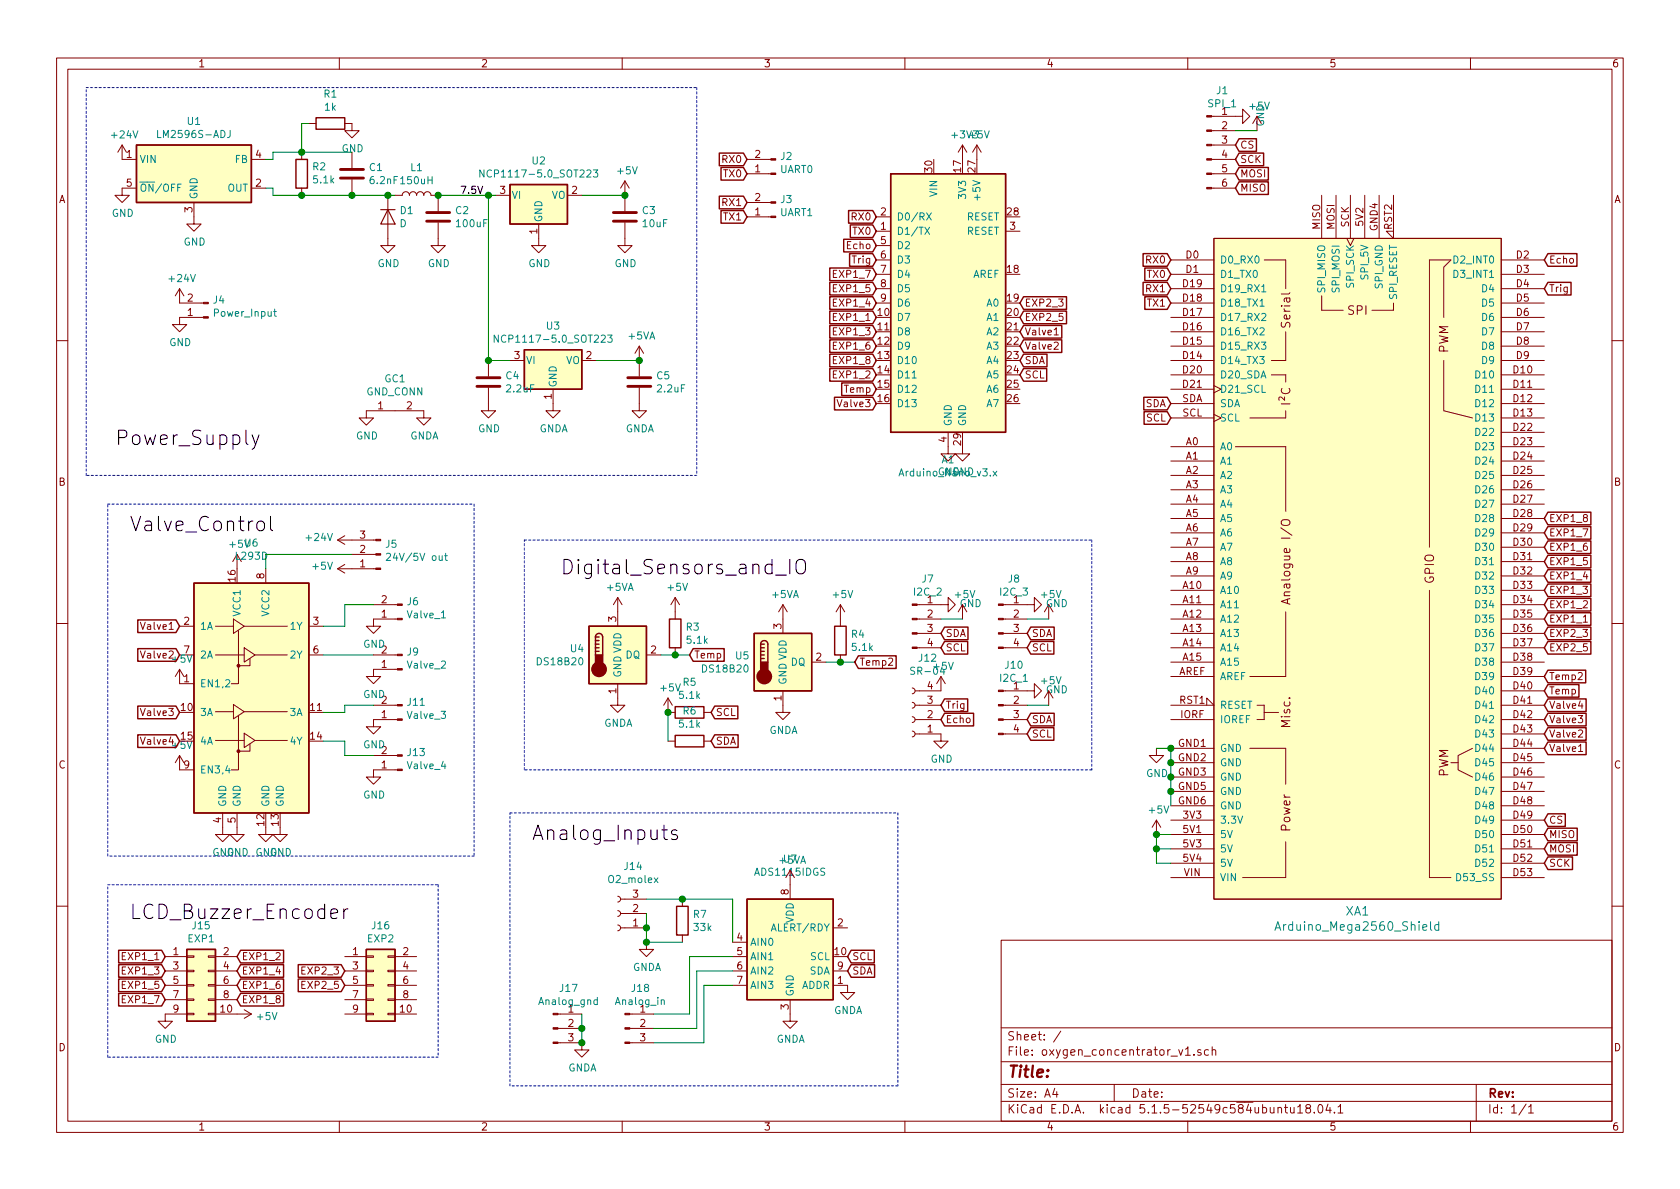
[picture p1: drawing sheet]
<svg xmlns="http://www.w3.org/2000/svg" width="297mm" height="210mm" viewBox="0 0 297 210" stroke-linecap="round" stroke-linejoin="round" font-family="sans-serif">
<g fill="none" stroke="#840000" stroke-width=".18">
<path d="M10 10.3h277v189.9h-277zM12 12.2h273v186.1h-273zM60 10.3v1.9M110 10.3v1.9M160 10.3v1.9M210 10.3v1.9M260 10.3v1.9M21.6 25.6v2.6h2.5M21.6 25.6l-.8 1.3M21.6 25.6l.8 1.3M24.1 33.3h-2.5v1.2h1.3l-1.3 1.3-1.3-1.3h1.3M34.3 35.8v3.8h1.3l-1.3 1.3-1.3-1.3h1.3"/>
<path d="M44.4 33.3h2.6M44.4 28.2h2.6M53.3 26.9v1.3M53.3 33.3v1.2M54.6 21.8h1.3M61 21.8h1.2v1.3h1.3l-1.3 1.3-1.2-1.3h1.2M62.2 26.9v2.8M62.2 31.7v2.8M68.6 34.5v8.9h1.2l-1.2 1.3-1.3-1.3h1.3M69.8 34.5h1.3a.63 .63 0 0 1 .7-.6 .63 .63 0 0 1 .6 .6 .63 .63 0 0 1 .6-.6 .63 .63 0 0 1 .7 .6 .63 .63 0 0 1 .6-.6 .63 .63 0 0 1 .6 .6 .63 .63 0 0 1 .7-.6 .63 .63 0 0 1 .6 .6h1.3v2.8M77.5 39.4v4h1.2l-1.2 1.3-1.3-1.3h1.3M87.6 34.5h2.6"/>
<path d="M95.2 39.6v3.8h1.3l-1.3 1.3-1.2-1.3h1.2M100.3 34.5h2.6M110.5 39.4v4h1.3l-1.3 1.3-1.3-1.3h1.3M110.5 32l-.8 1.3M110.5 32v5.3M110.5 32l.8 1.3M132.1 30.7h4.2M132.1 28.2h4.2M132.1 38.3h4.2M132.1 35.8h4.2M154.9 38.3h2.6M170.2 25.6v2.6"/>
<path d="M170.2 25.6l-.8 1.3M170.2 25.6l.7 1.3M172.7 25.6l-.7 1.3M172.7 25.6v2.6M172.7 25.6l.8 1.3M214.2 20.6h5.5v-1.3l1.3 1.3-1.3 1.2v-1.2M214.2 33.3h4.2M214.2 30.7h4.2M214.2 28.2h4.2M214.2 25.6h4.2M214.2 23.1h4.2M221.5 21.8l.7-1.2v2.5"/>
<path d="M233.7 34.5v7.7M236.2 34.5v7.7M238.8 34.5v7.7M241.3 34.5v7.7M243.8 34.5v7.7M246.4 34.5v7.7l-1.3-1.3h1.3M31.7 51v2.6h4.3M31.7 51l-.7 1.3M31.7 51l.8 1.3M36 56.1h-4.3v1.3h1.3l-1.3 1.3-1.2-1.3h1.2M154.9 53.6h2.6M154.9 46h2.6"/>
<path d="M154.9 48.5h2.6M154.9 51h2.6M154.9 40.9h2.6M154.9 43.4h2.6M177.8 40.9h2.5M186.4 59.2h.7M207 53.6h7.6M207 56.1h7.6M207 46h7.6M207 48.5h7.6M207 51h7.6M207 58.7h7.6"/>
<path d="M214.6 42.2h50.8v116.8h-50.8zM223.5 46h3.8zM227.3 58.7v5zM227.3 46v5zM233.7 52.3v2.6zM233.7 54.9h3.8zM238.1 42.2l.7 1.2 .6-1.2M242.6 54.9h3.8zM246.4 53.6v1.3zM252.7 46v50.8zM252.7 46h3.8l-1.2 1.2v8.9M265.4 53.6h7.6"/>
<path d="M265.4 56.1h7.6M265.4 46h7.6M265.4 48.5h7.6M265.4 51h7.6M265.4 58.7h7.6M10 60.2h2M64.8 73.9h-1.3l1.3 1.3 1.2-1.3h-1.2v-1.3h10.1v1.3h1.3l-1.3 1.3-1.2-1.3h1.2M86.4 68.6v4h1.2l-1.2 1.3-1.3-1.3h1.3M86.4 63.7v2.8M90.2 63.7h2.5M97.8 68.8v3.8h1.3l-1.3 1.3-1.3-1.3h1.3M102.9 63.7h2.5"/>
<path d="M113 68.6v4h1.3l-1.3 1.3-1.2-1.3h1.2M113 61.2v5.3M113 61.2l-.7 1.3M113 61.2l.8 1.3M167.6 76.4v3.9h1.3l-1.3 1.2-1.2-1.2h1.2M170.2 79v1.3h1.2l-1.2 1.2-1.3-1.2h1.3M186.4 60.6l.5-.1 .2 .4-.8 .9h.8M207 63.7h7.6M207 79h7.6M207 61.2h7.6M207 66.3h7.6M207 68.8h7.6"/>
<path d="M207 71.4h7.6M207 73.9h7.6M214.6 68.2l1.3 .6-1.3 .7M214.6 73.3l1.3 .6-1.3 .6M218.4 79h8.9v11.4M221 73.9h6.3zM224.8 66.3h2.5zM224.8 63.7h2.5zM227.3 72.6v1.3zM227.3 66.3v1.3zM255.3 63.7v8.9l5 1.3M265.4 63.7h7.6"/>
<path d="M265.4 79h7.6M265.4 61.2h7.6M265.4 66.3h7.6M265.4 68.8h7.6M265.4 71.4h7.6M265.4 76.4h7.6M265.4 73.9h7.6M285 60.2h2M41.1 99.3l.8-1.3v2.6M59.7 95.5h6.7M59.7 95.5l1.3 .8M61 99.8l-1.3 .8"/>
<path d="M61 94.7l-1.3 .8M62.2 98h4.2M207 81.5h7.6M207 84.1h7.6M207 86.6h7.6M207 89.1h7.6M207 91.7h7.6M207 94.2h7.6M207 96.8h7.6M207 99.3h7.6M226.7 92a1.04 1.04 0 0 1 1.4 .2l-.1 .5a.99 .99 0 0 1-1.5-.1v-.4zM265.4 81.5h7.6"/>
<path d="M265.4 84.1h7.6M265.4 86.6h7.6M265.4 89.1h7.6M265.4 91.7h7.6M265.4 94.2h7.6M265.4 96.8h7.6M265.4 99.3h7.6M10 110.3h2M31.7 118.4v2.5h2.6M31.7 110.7h2.6M31.7 118.4l-.7 1.2M31.7 118.4l.8 1.2"/>
<path d="M38.1 115.8h5.1M38.1 110.7h3.2M41.3 109.5l1.9 1.2-1.9 1.3zM42.2 111.5v9.4h-1.3M43.2 114.5l1.9 1.3-1.9 1.3zM43.2 110.7h7.6M44.2 116.5v1.2h-2M45.1 115.8h5.7M47 100.6v2.5M54.6 115.8h2.5M54.6 110.7h2.5M59.7 100.6h6.7"/>
<path d="M59.7 100.6l1.3 .7M66 106.9h4.3M66 115.8h4.3M70.3 118.4h-4.3v1.2h1.3l-1.3 1.3-1.2-1.3h1.2M70.3 109.5h-4.3v1.2h1.3l-1.3 1.3-1.2-1.3h1.2M109.2 105.7l-.7 1.2M109.2 105.7v5M109.2 105.7l.8 1.2M114.3 115.8h2.5M119.4 105.7l-.8 1.2M119.4 105.7v3.8M119.4 114.5v1.3"/>
<path d="M119.4 105.7l.7 1.2M138.4 106.9l-.7 1.3M138.4 106.9v5.1M138.4 106.9l.8 1.3M143.5 117.1h2.5M148.6 106.9l-.8 1.3M148.6 106.9v3.8M148.6 115.8v1.3M148.6 106.9l.8 1.3M162.2 106.9h5.4v-1.2l1.3 1.2-1.3 1.3v-1.3M162.2 109.5h4.2M162.2 114.5h4.2"/>
<path d="M162.2 112h4.2M166.4 119.6l-.8 1.3M166.4 119.6v2.6h-4.6M166.4 119.6l.7 1.3M170.2 106.9l-.8 1.3M170.2 106.9v2.6M170.2 106.9l.7 1.3M177.4 106.9h5.5v-1.2l1.2 1.2-1.2 1.3v-1.3M177.4 109.5h4.2M177.4 114.5h4.2M177.4 112h4.2M185.4 106.9l-.7 1.3"/>
<path d="M185.4 106.9v2.6M185.4 106.9l.8 1.3M207 106.9h7.6M207 109.5h7.6M207 114.5h7.6M207 112h7.6M207 101.8h7.6M207 104.4h7.6M207 117.1h7.6M207 119.6h7.6M221 119.6h6.3zM227.3 108.2v11.4"/>
<path d="M227.6 106v.7M228.1 105.8l-1.6 .5 1.6 .6M252.7 104.4v50.8zM265.4 106.9h7.6M265.4 109.5h7.6M265.4 114.5h7.6M265.4 112h7.6M265.4 101.8h7.6M265.4 104.4h7.6M265.4 117.1h7.6M265.4 119.6h7.6M280 110h.7"/>
<path d="M285 110.3h2M31.7 133.6v2.5h2.6M31.7 133.6l-.7 1.3M31.7 133.6l.8 1.3M38.1 130.9h5.1M38.1 125.9h3.2M41.3 124.6l1.9 1.3-1.9 1.2zM42.2 126.6v9.5h-1.3M43.2 129.7l1.9 1.2-1.9 1.3zM43.2 125.9h7.6M44.2 131.6v1.2h-2M45.1 130.9h5.7"/>
<path d="M66 124.7h4.3M66 133.6h4.3M70.3 136.1h-4.3v1.3h1.3l-1.3 1.3-1.2-1.3h1.2M70.3 127.2h-4.3v1.3h1.3l-1.3 1.3-1.2-1.3h1.2M109.2 120.9v3.8h1.3l-1.3 1.3-1.3-1.3h1.3M118.1 123.4l-.8 1.3M118.1 123.4v2.6h1.3M118.1 123.4l.8 1.3M118.1 131.1h1.3M124.5 126h1.2M124.5 131.1h1.2M138.4 122.2v3.8h1.3l-1.3 1.2-1.2-1.2h1.2"/>
<path d="M161.3 121.7l.3 .1 .2 .3-.1 .4-.4 .2M161.3 124.2l.3 .1 .2 .3-.1 .4-.4 .2M161.3 126.7l.3 .2 .2 .2-.1 .5-.4 .2M161.3 129.3l.3 .1 .2 .3-.1 .4-.4 .2M161.8 129.8h4.6v1.3h1.2l-1.2 1.2-1.3-1.2h1.3M161.8 124.7h4.6M161.8 127.2h4.6M177.4 122.2h5.5v-1.3l1.2 1.3-1.2 1.2v-1.2M177.4 124.7h4.2M177.4 127.2h4.2M177.4 129.8h4.2M185.4 122.2v2.5"/>
<path d="M185.4 122.2l-.7 1.2M185.4 122.2l.8 1.2M204.5 132.3v1.3h1.2l-1.2 1.3-1.3-1.3h1.3M207 124.7h7.6l-1.2-1.3v1.3M207 127.2h7.6M207 134.9h7.6M207 132.3h7.6M207 137.4h7.6M207 139.9h7.6M221 132.3h6.3zM222.2 127.2h1.3zM222.2 124.7h1.3z"/>
<path d="M223.5 126h2.6zM223.5 124.7v2.5zM227.3 132.3v6.4zM256.5 134.9h1.3M260.3 132.3l-2.5 1.3v2.5l2.5 1.3M265.4 124.7h7.6M265.4 127.2h7.6M265.4 134.9h7.6M265.4 122.2h7.6M265.4 129.8h7.6M265.4 132.3h7.6M265.4 137.4h7.6"/>
<path d="M265.4 139.9h7.6M279 126.5h.8l-.4 .5 .4 .1v.5l-.2 .2-.6-.1M279.1 129.2l.5-.1 .2 .3-.8 .9h.8M279.1 132.9h.7M279.4 123.9l-.3 .9h.8M39.4 143.8v3.8h1.2l-1.2 1.2-1.3-1.2h1.3M41.9 143.8v3.8h1.3l-1.3 1.2-1.3-1.2h1.3M47 146.3v1.3h1.3l-1.3 1.2-1.3-1.2h1.3M49.5 146.3v1.3h1.3l-1.3 1.2-1.2-1.2h1.2M109.2 158.5l.4 .1 .1 .3-.1 .4-.4 .2M109.7 159h4.6M120.6 159v1.3"/>
<path d="M139.7 153.9v5.1M204.5 145l-.8 1.3M204.5 145v2.6M204.5 145l.7 1.3M207 155.2h7.6M207 147.6h7.6M207 150.1h7.6M207 152.6h7.6M207 145h7.6M207 142.5h7.6M219.7 155.2h7.6zM227.3 148.8v6.4z"/>
<path d="M252.7 155.2h3.8M265.4 155.2h7.6M265.4 147.6h7.6M265.4 150.1h7.6M265.4 152.6h7.6M265.4 145h7.6M265.4 142.5h7.6M10 160.2h2M29.2 169.2h3.8M29.2 171.7h3.8M29.2 174.2h3.8M29.2 176.8h3.8"/>
<path d="M33 179.2h1.3v.2h-1.3zM33 176.7h1.3v.2h-1.3zM33 174.1h1.3v.3h-1.3zM33 171.6h1.3v.2h-1.3zM33 169h1.3v.3h-1.3zM33 179.3h-3.8v1.3h1.3l-1.3 1.3-1.3-1.3h1.3M36.8 179.2h1.3v.2h-1.3zM36.8 176.7h1.3v.2h-1.3zM36.8 174.1h1.3v.3h-1.3zM36.8 171.6h1.3v.2h-1.3zM36.8 169h1.3v.3h-1.3zM38.1 179.3h6.3"/>
<path d="M38.1 169.2h3.8M38.1 171.7h3.8M38.1 174.2h3.8M38.1 176.8h3.8M43.2 178.6l1.2 .7M44.4 179.3l-1.2 .8M61 179.3h3.8M61 169.2h3.8M61 171.7h3.8M61 174.2h3.8M61 176.8h3.8M64.8 179.2h1.2v.2h-1.2z"/>
<path d="M64.8 176.7h1.2v.2h-1.2zM64.8 174.1h1.2v.3h-1.2zM64.8 171.6h1.2v.2h-1.2zM64.8 169h1.2v.3h-1.2zM68.6 179.2h1.2v.2h-1.2zM68.6 176.7h1.2v.2h-1.2zM68.6 174.1h1.2v.3h-1.2zM68.6 171.6h1.2v.2h-1.2zM68.6 169h1.2v.3h-1.2zM69.8 179.3h3.9M69.8 169.2h3.9M69.8 171.7h3.9"/>
<path d="M69.8 174.2h3.9M69.8 176.8h3.9M98.7 179.3h4.2M109.2 161l.4 .2 .1 .2-.1 .5-.4 .1M109.2 163.6l.4 .1 .1 .3-.1 .4-.4 .2M109.7 161.5h4.6M109.7 164.1h4.6M111.4 179.3h4.2M114.3 166.6v1.3h1.3l-1.3 1.3-1.3-1.3h1.3M120.6 165.3v1.3M129.5 169.2h2.6M129.5 171.7h2.6"/>
<path d="M129.5 174.2h2.6M129.5 166.6h2.6M139.7 176.8v3.8h1.3l-1.3 1.3-1.3-1.3h1.3M147.3 174.2h2.6v1.3h1.2l-1.2 1.3-1.3-1.3h1.3M147.3 164.1h2.6M147.3 171.7h2.6M177 166.3h108v32h-108zM285 160.2h2M60 198.3v1.9M98.7 184.4h4.2v1.3h1.2l-1.2 1.2-1.3-1.2h1.3M98.7 181.9h4.2M110 198.3v1.9"/>
<path d="M111.4 184.4h4.2M111.4 181.9h4.2M160 198.3v1.9M177 194.8h108M177 191.8h108M177 187.8h108M177 181.8h108M186.5 192.5l-.4 1h1M186.8 193v1M187.6 182.3l-1.3 2M197 191.8v3M209.6 185.5l.4-.4v1.5"/>
<path d="M209.6 186.6h.9M210 198.3v1.9M211.1 186.5v.1M212.3 185.7l-.3-.1-.2 .2v.2l.5 .2v.3h-.5M213.7 185.7l-.4-.1-.3 .3v.6l.3 .1 .4-.1M214.3 185.7l.2-.1 .4 .1 .1 .9M214.3 185.1v1.5M226 196l.2-.2 .3 .1 .1 .9M227.1 195.8h.6M227.3 195.3v1.3l.4 .2M228.2 195.8v.9l.4 .1 .2-.1M228.8 195.8v1"/>
<path d="M229.4 195.8l.5-.5v1.5M229.4 196.8h.9M231.2 196l-.3-.2v-.3a.48 .48 0 0 1 .7-.1l.1 .2-.1 .3-.6 .1-.1 .3v.4l.3 .1 .4-.1 .1-.2v-.2l-.3-.3M232.4 196.7v.1M233.1 195.5l.3-.2a.8 .8 0 0 1 .5 .8 .8 .8 0 0 1-.5 .7l-.3-.1-.1-.4zM234.8 195.2l-.4 1.1h1M235.2 195.8v1M235.9 196.7v.1M236.6 195.8l.4-.5v1.5M236.6 196.8h.8M260 198.3v1.9M261 191.8v6.5"/>
<path d="M269.8 195.2l-1.2 2M270.3 195.8l.4-.5v1.5M270.3 196.8h.8"/>
</g>
<g fill="#840000" stroke="#840000" stroke-width=".18">
<path d="M70.3 106.8h.8v.3h-.8z"/>
<path d="M70.3 109.3h.8v.3h-.8z"/>
<path d="M70.3 115.7h.8v.2h-.8z"/>
<path d="M70.3 118.2h.8v.3h-.8z"/>
<path d="M70.3 124.6h.8v.2h-.8z"/>
<path d="M70.3 127.1h.8v.3h-.8z"/>
<path d="M70.3 133.5h.8v.2h-.8z"/>
<path d="M70.3 136h.8v.3h-.8z"/>
<path d="M110.5 184.3h.9v.2h-.9z"/>
<path d="M110.5 181.7h.9v.3h-.9z"/>
<path d="M110.5 179.2h.9v.2h-.9z"/>
<path d="M213.4 33.1h.8v.3h-.8z"/>
<path d="M213.4 30.6h.8v.3h-.8z"/>
<path d="M213.4 28.1h.8v.2h-.8z"/>
<path d="M213.4 25.5h.8v.3h-.8z"/>
<path d="M213.4 23h.8v.2h-.8z"/>
<path d="M213.4 20.4h.8v.3h-.8z"/>
<path d="M136.3 28.1h.9v.2h-.9z"/>
<path d="M136.3 30.6h.9v.3h-.9z"/>
<path d="M176.5 114.4h.9v.3h-.9z"/>
<path d="M176.5 111.9h.9v.2h-.9z"/>
<path d="M176.5 109.3h.9v.3h-.9z"/>
<path d="M176.5 106.8h.9v.3h-.9z"/>
<path d="M66.4 95.4h.9v.2h-.9z"/>
<path d="M66.4 97.9h.9v.3h-.9z"/>
<path d="M66.4 100.5h.9v.2h-.9z"/>
<path d="M36 53.5h.8v.2h-.8z"/>
<path d="M36 56h.8v.3h-.8z"/>
<path d="M161.3 114.4h.9v.3h-.9z"/>
<path d="M161.3 111.9h.9v.2h-.9z"/>
<path d="M161.3 109.3h.9v.3h-.9z"/>
<path d="M161.3 106.8h.9v.3h-.9z"/>
<path d="M176.5 129.7h.9v.2h-.9z"/>
<path d="M176.5 127.1h.9v.3h-.9z"/>
<path d="M176.5 124.6h.9v.2h-.9z"/>
<path d="M176.5 122h.9v.3h-.9z"/>
<path d="M136.3 35.7h.9v.2h-.9z"/>
<path d="M136.3 38.2h.9v.3h-.9z"/>
<path d="M97.8 184.3h.9v.2h-.9z"/>
<path d="M97.8 181.7h.9v.3h-.9z"/>
<path d="M97.8 179.2h.9v.2h-.9z"/>
<circle cx="42.2" cy="132.8" r=".25"/>
<circle cx="42.2" cy="117.7" r=".25"/>
</g>
<g fill="none" stroke="#840000" stroke-width=".25">
<path d="M24.1 25.6h20.3v10.2h-20.3zM52.3 28.2h2.1v5.1h-2.1zM55.9 20.8h5.1v2.1h-5.1zM90.2 32.6h10.1v7h-10.1zM127.2 34.7h4.2l.7 1.1-.7 1.1h-4.2zM127.2 27.1h4.2l.7 1.1-.7 1.1h-4.2zM127.5 37.2h3.9l.7 1.1-.7 1.2h-3.9zM127.5 29.6h3.9l.7 1.1-.7 1.1h-3.9zM150 37.2h4.3l.6 1.1-.6 1.2h-4.3zM150.3 39.8h4l.6 1.1-.6 1.1h-4zM157.5 30.7h20.3v45.7h-20.3zM219.1 32.2h5.2v2.2h-5.2l-.7-1.1z"/>
<path d="M219.1 29.6h5.2v2.2h-5.2l-.7-1.1zM219.1 27.1h4.3v2.2h-4.3l-.7-1.1zM219.1 24.5h3v2.3h-3l-.7-1.2zM146.7 57.6h7.6l.6 1.1-.6 1.1h-7.6zM146.7 55h7.6l.6 1.1-.6 1.1h-7.6zM146.7 52.5h7.6l.6 1.1-.6 1.1h-7.6zM146.7 49.9h7.6l.6 1.1-.6 1.2h-7.6zM146.7 47.4h7.6l.6 1.1-.6 1.1h-7.6zM149.2 42.3h5.1l.6 1.1-.6 1.1h-5.1zM150.2 44.9h4.1l.6 1.1-.6 1.1h-4.1zM181 52.5h7.6v2.2h-7.6l-.7-1.1zM181 57.6h6.7v2.2h-6.7l-.7-1.1z"/>
<path d="M181 55h7.6v2.2h-7.6l-.7-1.1zM202.1 44.9h4.3l.6 1.1-.6 1.1h-4.3zM202.1 49.9h4.3l.6 1.1-.6 1.2h-4.3zM202.4 52.5h4l.6 1.1-.6 1.1h-4zM202.4 47.4h4l.6 1.1-.6 1.1h-4zM273.7 49.9h4.1v2.3h-4.1l-.7-1.2zM273.7 44.9h5.1v2.2h-5.1l-.7-1.1zM92.7 61.8h10.2v7h-10.2zM146.7 65.2h7.6l.6 1.1-.6 1.1h-7.6zM146.7 62.6h7.6l.6 1.1-.6 1.2h-7.6zM146.7 60.1h7.6l.6 1.1-.6 1.1h-7.6zM147.5 70.3h6.8l.6 1.1-.6 1.1h-6.8z"/>
<path d="M148.8 67.7h5.5l.6 1.1-.6 1.1h-5.5zM181 65.2h4.1v2.2h-4.1l-.7-1.1zM181 62.6h4.1v2.3h-4.1l-.7-1.2zM181 60.1h6.7v2.2h-6.7l-.7-1.1zM202.2 70.3h4.2l.6 1.1-.6 1.1h-4.2zM202.3 72.8h4.1l.6 1.1-.6 1.1h-4.1zM273.7 95.7h7.6v2.2h-7.6l-.7-1.1zM273.7 90.6h7.6v2.2h-7.6l-.7-1.1zM273.7 98.2h7.6v2.2h-7.6l-.7-1.1zM273.7 93.1h7.6v2.2h-7.6l-.7-1.1zM24.4 114.7h6.7l.6 1.1-.6 1.1h-6.7zM24.4 109.6h6.7l.6 1.1-.6 1.2h-6.7z"/>
<path d="M34.3 103.1h20.3v40.7h-20.3zM104.1 110.7h10.2v10.2h-10.2zM105.3 112.6a.63 .63 0 0 1 .6-.6 .63 .63 0 0 1 .7 .6v3.2M105.3 115.2h.6M105.3 114.5h.6M105.3 113.9h.6M105.3 113.3h.6M105.3 112.6v3.2M105.3 112.6h.6M118.4 109.5h2v5h-2zM122.6 114.7h5.4v2.2h-5.4l-.7-1.1zM133.3 112h10.2v10.2h-10.2z"/>
<path d="M134.5 113.9a.63 .63 0 0 1 .6-.6 .63 .63 0 0 1 .7 .6v3.2M134.5 115.2h.6M134.5 114.5h.6M134.5 113.9h.6M134.5 116.5h.6M134.5 115.8h.6M134.5 113.9v3.2M147.6 110.7h2v5.1h-2zM151.8 116h6.6v2.2h-6.6l-.7-1.1zM167 113.4h4.1v2.3h-4.1l-.6-1.2zM167 110.9h4.1v2.2h-4.1l-.6-1.1zM182.2 110.9h4.2v2.2h-4.2l-.6-1.1z"/>
<path d="M182.2 113.4h4.1v2.3h-4.1l-.6-1.2zM273.7 118.5h6.7v2.2h-6.7l-.7-1.1zM273.7 113.4h7.6v2.3h-7.6l-.7-1.2zM273.7 110.9h7.6v2.2h-7.6l-.7-1.1zM273.7 105.8h7.6v2.2h-7.6l-.7-1.1zM273.7 103.3h7.6v2.2h-7.6l-.7-1.1zM273.7 108.4h7.6v2.2h-7.6l-.7-1.1zM273.7 100.7h7.6v2.3h-7.6l-.7-1.2zM24.4 129.9h6.7l.6 1.2-.6 1.1h-6.7zM24.4 124.9h6.7l.6 1.1-.6 1.1h-6.7zM119.4 125h5.1v2h-5.1zM119.4 130h5.1v2.1h-5.1z"/>
<path d="M126.4 129.9h4.1v2.3h-4.1l-.7-1.1zM126.4 124.9h4.1v2.2h-4.1l-.7-1.1zM167 123.6h4.1v2.2h-4.1l-.6-1.1zM167 126.1h5.1v2.3h-5.1l-.6-1.2zM182.2 128.7h4.1v2.2h-4.1l-.6-1.1zM182.2 126.1h4.2v2.3h-4.2l-.6-1.2zM273.7 128.7h6.7v2.2h-6.7l-.7-1.1zM273.7 131.2h6.7v2.2h-6.7l-.7-1.1zM273.7 123.6h6.7v2.2h-6.7l-.7-1.1zM273.7 126.1h6.7v2.3h-6.7l-.7-1.2zM273.7 121.1h5.5v2.2h-5.5l-.7-1.1zM132.1 159h15.2v17.8h-15.2z"/>
<path d="M273.7 149h5.2v2.2h-5.2l-.7-1.1zM273.7 143.9h3.1v2.2h-3.1l-.7-1.1zM273.7 146.5h5.2v2.2h-5.2l-.7-1.1zM273.7 151.5h4.3v2.3h-4.3l-.7-1.2zM21 175.7h7.6l.6 1.1-.6 1.1h-7.6zM21 173.1h7.6l.6 1.1-.6 1.2h-7.6zM21 168h7.6l.6 1.2-.6 1.1h-7.6zM21 170.6h7.6l.6 1.1-.6 1.1h-7.6zM33 167.9h5.1v12.7h-5.1zM42.5 173.1h7.6v2.3h-7.6l-.6-1.2zM42.5 170.6h7.6v2.2h-7.6l-.6-1.1zM42.5 175.7h7.6v2.2h-7.6l-.6-1.1z"/>
<path d="M42.5 168h7.6v2.3h-7.6l-.6-1.1zM52.7 170.6h7.6l.7 1.1-.7 1.1h-7.6zM52.7 173.1h7.6l.7 1.1-.7 1.2h-7.6zM64.8 167.9h5v12.7h-5zM119.6 160.3h2.1v5h-2.1zM150.5 168h4.1v2.3h-4.1l-.6-1.1zM150.5 170.6h4.1v2.2h-4.1l-.6-1.1z"/>
</g>
<g fill="none" stroke="#008484" stroke-width=".18">
<path d="M27.9 23.1v1.2h.6M32 32.6h-.6v1.2M40.7 23.1v.9a.39 .39 0 0 1-.5 .3M85.6 30v1.3l-.8-1.3v1.3M104.9 30h.8l-.4 .5 .3 .2v.6h-.5l-.2-.1M163.8 37.6l.9 1.3M164.7 37.6l-.9 1.3M48.4 55.1h.5M48.6 54.7v1l.3 .2M88.1 59.3v1.2l-.7-1.2v1.2M107.4 59.3h.8l-.4 .4 .4 .2-.1 .6h-.5l-.2-.1M163.5 40.2l.9 1.2"/>
<path d="M164.4 40.2l-.9 1.2M222.8 54.1h.7M223.1 51.6h.7M68.3 98l.5-.2 .3 .4-.8 .9h.8M78.6 98.3h.5M78.8 97.8v1.1l.3 .2M175.6 83.3l.7 .9M176.3 83.3l-.7 .9M105.6 176.9l-.4-.1-.2 .2 .1 .6h.5M105.6 176.4v1.2M116.9 176.9l.2-.1 .3 .1v.7M225.4 164.5l.5-1.5 .5 1.5"/>
<path d="M225.6 164.1h.7M252.9 163v1.3l.3 .2M254.4 163.6l-.5-.1-.2 .3 .1 .6h.6M254.4 163v1.5"/>
</g>
<g fill="#ffffc2" stroke="#ffffc2" stroke-width=".18">
<path d="M33 167.9h5.1v12.7h-5.1z"/>
<path d="M132.1 159h15.2v17.8h-15.2z"/>
<path d="M92.7 61.8h10.2v7h-10.2z"/>
<path d="M214.6 42.2h50.8v116.8h-50.8z"/>
<path d="M157.5 30.7h20.3v45.7h-20.3z"/>
<path d="M104.1 110.7h10.2v10.2h-10.2z"/>
<path d="M64.8 167.9h5v12.7h-5z"/>
<path d="M34.3 103.1h20.3v40.7h-20.3z"/>
<path d="M24.1 25.6h20.3v10.2h-20.3z"/>
<path d="M133.3 112h10.2v10.2h-10.2z"/>
<path d="M90.2 32.6h10.1v7h-10.1z"/>
</g>
<path d="M60.2 31.5h4.1M60.2 30h4.1M75.4 39.1h4.1M75.4 37.6h4.1M108.5 39.1h4M108.5 37.6h4M84.3 68.3h4.1M84.3 66.8h4.1M111 68.3h4.1M111 66.8h4.1" fill="none" stroke="#840000" stroke-width=".51"/>
<g fill="#840000" stroke="#840000" stroke-width=".25">
<path d="M105.3 115.8h1.3v1.9h-1.3z"/>
<path d="M134.5 117.1h1.3v1.9h-1.3z"/>
<circle cx="105.9" cy="118.4" r="1.27"/>
<circle cx="135.1" cy="119.6" r="1.27"/>
</g>
<path d="M67.3 37.1h2.5M68.6 37.1l1.2 2.5h-2.5z" fill="none" stroke="#840000" stroke-width=".2"/>
<g fill="none" stroke="#0000c2" stroke-width=".18" stroke-dasharray=".4 .4">
<path d="M15.2 15.5h108M123.2 15.5v68.6M15.2 84.1v-68.6M19 89.1h64.8M83.8 89.1v62.3M92.7 95.5h100.3M123.2 84.1h-108M193 95.5v40.6M92.7 136.1v-40.6M193 136.1h-100.3M19 156.5h58.5M19 151.4v-62.3"/>
<path d="M77.5 156.5v30.4M83.8 151.4h-64.8M90.2 143.8h68.5M158.7 143.8v48.2M19 186.9v-30.4M77.5 186.9h-58.5M90.2 192v-48.2M158.7 192h-68.5"/>
</g>
<g fill="none" stroke="#008400" stroke-width=".18">
<path d="M47 33.3h1.3v1.2h21.5M54.6 21.8h-1.3v5.1M62.2 26.9h-13.9v1.3h-1.3M77.5 34.5h10.1M86.4 34.5v29.2h3.8M102.9 34.5h7.6M218.4 23.1h3.8M105.4 63.7h7.6M62.2 98h-15.2v2.6M57.1 115.8h8.9M66 106.9h-5v3.8h-3.9M116.8 115.8h5.1"/>
<path d="M146 117.1h5.1M166.4 109.5h3.8M181.6 109.5h3.8M57.1 131.1h3.9v2.5h5M66 124.7h-5v1.3h-3.9M118.1 126v5.1M181.6 124.7h3.8M204.5 132.3h2.5v10.2M114.3 159h15.2v7.6M204.5 150.1h2.5M207 147.6h-2.5v5h2.5M102.9 179.3v5.1"/>
<path d="M114.3 161.5v5.1h6.3M129.5 174.2h-5v10.2h-8.9M129.5 171.7h-6.3v10.2h-7.6M129.5 169.2h-7.6v10.1h-6.3"/>
</g>
<g fill="none" stroke="#000" stroke-width=".18">
<path d="M44.6 76.9l.6 1.7M45.8 76.9l-.9 2.3-.3 .2M45.5 92.4a.69 .69 0 0 1 .7-.3 .69 .69 0 0 1 .6 .5v.8a.7 .7 0 0 1-.7 .5 .7 .7 0 0 1-.7-.5v-.8zM47.8 91.3v2.2l.2 .2 .2 .1M139.6 98.9v2.6M140.8 99.3a.86 .86 0 0 1 1-.4 .86 .86 0 0 1 .6 .9v.8a.84 .84 0 0 1-.8 .9 .84 .84 0 0 1-.9-.9zM137.1 101.7h1.9M117 146.8h1M117.4 145.9v2.2l.1 .2 .5 .2M119.7 146.9l-.6-.1-.4 .3 .1 .4 .9 .2 .1 .3-.1 .3-.2 .2-.8-.2M58.5 161.6l1.2-.3-.1-.4-.7-.2-.3 .2-.1 .2 .1 1.2 .3 .1 .7-.1M60.8 160.7v1.7"/>
<path d="M61.5 160.7a.69 .69 0 0 0-.7 .5"/>
</g>
<g fill="#008400" stroke="#008400" stroke-width=".25">
<circle cx="207" cy="134.9" r=".51"/>
<circle cx="207" cy="139.9" r=".51"/>
<circle cx="207" cy="137.4" r=".51"/>
<circle cx="148.6" cy="117.1" r=".51"/>
<circle cx="53.3" cy="34.5" r=".51"/>
<circle cx="207" cy="132.3" r=".51"/>
<circle cx="118.1" cy="126" r=".51"/>
<circle cx="204.5" cy="147.6" r=".51"/>
<circle cx="53.3" cy="26.9" r=".51"/>
<circle cx="102.9" cy="184.4" r=".51"/>
<circle cx="68.6" cy="34.5" r=".51"/>
<circle cx="62.2" cy="34.5" r=".51"/>
<circle cx="77.5" cy="34.5" r=".51"/>
<circle cx="110.5" cy="34.5" r=".51"/>
<circle cx="204.5" cy="150.1" r=".51"/>
<circle cx="86.4" cy="34.5" r=".51"/>
<circle cx="86.4" cy="63.7" r=".51"/>
<circle cx="113" cy="63.7" r=".51"/>
<circle cx="119.4" cy="115.8" r=".51"/>
<circle cx="114.3" cy="164.1" r=".51"/>
<circle cx="114.3" cy="166.6" r=".51"/>
<circle cx="120.7" cy="159" r=".51"/>
<circle cx="102.9" cy="181.9" r=".51"/>
</g>
<g font-size="3.5">
<text x="20.3" y="78.7">Power_Supply</text>
<text x="22.9" y="94">Valve_Control</text>
<text x="99.1" y="101.6">Digital_Sensors_and_IO</text>
<text x="94" y="148.6">Analog_Inputs</text>
<text x="22.9" y="162.6">LCD_Buzzer_Encoder</text>
</g>
<text font-size="2.8" fill="#840000" x="178" y="190.5">Title:</text>
<g font-size="2.1" fill="#840000">
<text x="228.1" y="57.8" transform="rotate(-90 228.1 57.8)">Serial</text>
<text x="238.3" y="55.7">SPI</text>
<text x="256.1" y="62.5" transform="rotate(-90 256.1 62.5)">PWM</text>
<text x="228.1" y="71.5" transform="rotate(-90 228.1 71.5)">I²C</text>
<text x="228.1" y="105.8" transform="rotate(-90 228.1 105.8)">Analogue I/O</text>
<text x="253.5" y="103.2" transform="rotate(-90 253.5 103.2)">GPIO</text>
<text x="228.1" y="128.6" transform="rotate(-90 228.1 128.6)">Misc.</text>
<text x="256.1" y="137.5" transform="rotate(-90 256.1 137.5)">PWM</text>
<text x="228.1" y="146.9" transform="rotate(-90 228.1 146.9)">Power</text>
<text x="178" y="184">Sheet: /</text>
<text x="178" y="186.7">File: oxygen_concentrator_v1.sch</text>
<text x="178" y="196.9">KiCad E.D.A. kicad 5.1.5-52549c584ubuntu18.04.1</text>
<text x="178" y="194.1">Size: A4</text>
<text x="200" y="194.1">Date:</text>
<text x="263" y="194.1">Rev:</text>
<text x="263" y="196.9">Id: 1/1</text>
</g>
<g font-size="2.1" fill="#008484">
<text x="238" y="161.9">XA1</text>
<text x="226.5" y="164.6">Arduino_Mega2560_Shield</text>
</g>
<g font-size="1.8" fill="#840000">
<text x="35" y="11.9">1</text>
<text x="85" y="11.9">2</text>
<text x="135" y="11.9">3</text>
<text x="185" y="11.9">4</text>
<text x="235" y="11.9">5</text>
<text x="285" y="11.9">6</text>
<text x="216.1" y="20.3">1</text>
<text x="216.1" y="22.9">2</text>
<text x="223.5" y="22.4" transform="rotate(-90 223.5 22.4)">GND</text>
<text x="22.4" y="27.9">1</text>
<text x="45.2" y="27.9">4</text>
<text x="127.9" y="28.8">RX0</text>
<text x="133.5" y="27.9">2</text>
<text x="216.1" y="25.4">3</text>
<text x="216.1" y="27.9">4</text>
<text x="219.2" y="28.8">SCK</text>
<text x="219.2" y="26.3">CS</text>
<text x="10.4" y="35.9">A</text>
<text x="22.4" y="33">5</text>
<text x="45.2" y="33">2</text>
<text x="88.4" y="34.3">3</text>
<text x="101.1" y="34.3">2</text>
<text x="128" y="31.4">TX0</text>
<text x="133.5" y="30.5">1</text>
<text x="133.5" y="35.6">2</text>
<text x="164.8" y="30.4" transform="rotate(-90 164.8 30.4)">30</text>
<text x="169.9" y="30.4" transform="rotate(-90 169.9 30.4)">17</text>
<text x="172.5" y="30.4" transform="rotate(-90 172.5 30.4)">27</text>
<text x="216.1" y="30.5">5</text>
<text x="216.1" y="33">6</text>
<text x="219.2" y="33.9">MISO</text>
<text x="219.2" y="31.4">MOSI</text>
<text x="285.4" y="35.9">A</text>
<text x="34" y="37.6" transform="rotate(-90 34 37.6)">3</text>
<text x="95" y="41.4" transform="rotate(-90 95 41.4)">1</text>
<text x="127.9" y="36.4">RX1</text>
<text x="128" y="39">TX1</text>
<text x="133.5" y="38.1">1</text>
<text x="150.7" y="39">RX0</text>
<text x="150.9" y="41.5">TX0</text>
<text x="155.7" y="40.6">1</text>
<text x="155.7" y="38.1">2</text>
<text x="178.1" y="38.1">28</text>
<text x="178.6" y="40.6">3</text>
<text x="233.4" y="40.6" transform="rotate(-90 233.4 40.6)">MISO</text>
<text x="236" y="40.6" transform="rotate(-90 236 40.6)">MOSI</text>
<text x="238.5" y="40.2" transform="rotate(-90 238.5 40.2)">SCK</text>
<text x="241" y="39.9" transform="rotate(-90 241 39.9)">5V2</text>
<text x="243.6" y="40.8" transform="rotate(-90 243.6 40.8)">GND4</text>
<text x="246.1" y="40.6" transform="rotate(-90 246.1 40.6)">RST2</text>
<text x="149.8" y="44.1">Echo</text>
<text x="150.8" y="46.6">Trig</text>
<text x="155.7" y="43.2">5</text>
<text x="155.7" y="45.7">6</text>
<text x="202.8" y="46.6">RX0</text>
<text x="209.7" y="45.7">D0</text>
<text x="268.1" y="45.7">D2</text>
<text x="273.8" y="46.6">Echo</text>
<text x="33.2" y="53.3">2</text>
<text x="147.7" y="51.7">EXP1_5</text>
<text x="147.7" y="49.1">EXP1_7</text>
<text x="155.7" y="48.3">7</text>
<text x="155.7" y="50.8">8</text>
<text x="155.7" y="53.3">9</text>
<text x="178.1" y="48.3">18</text>
<text x="178.1" y="53.3">19</text>
<text x="202.8" y="51.7">RX1</text>
<text x="203" y="49.1">TX0</text>
<text x="209.2" y="53.3">D18</text>
<text x="209.2" y="50.8">D19</text>
<text x="209.7" y="48.3">D1</text>
<text x="268.1" y="48.3">D3</text>
<text x="268.1" y="50.8">D4</text>
<text x="268.1" y="53.3">D5</text>
<text x="273.8" y="51.7">Trig</text>
<text x="33.2" y="55.9">1</text>
<text x="147.7" y="59.3">EXP1_3</text>
<text x="147.7" y="56.8">EXP1_1</text>
<text x="147.7" y="54.2">EXP1_4</text>
<text x="155.2" y="55.9">10</text>
<text x="155.2" y="58.4">11</text>
<text x="178.1" y="55.9">20</text>
<text x="178.1" y="58.4">21</text>
<text x="181.1" y="54.2">EXP2_3</text>
<text x="181.1" y="59.3">Valve1</text>
<text x="181.1" y="56.8">EXP2_5</text>
<text x="203" y="54.2">TX1</text>
<text x="209.2" y="58.4">D16</text>
<text x="209.2" y="55.9">D17</text>
<text x="268.1" y="55.9">D6</text>
<text x="268.1" y="58.4">D7</text>
<text x="91" y="63.5">3</text>
<text x="103.7" y="63.5">2</text>
<text x="147.7" y="64.4">EXP1_8</text>
<text x="147.7" y="61.8">EXP1_6</text>
<text x="155.2" y="61">12</text>
<text x="155.2" y="63.5">13</text>
<text x="178.1" y="61">22</text>
<text x="178.1" y="63.5">23</text>
<text x="181.1" y="64.4">SDA</text>
<text x="181.1" y="61.8">Valve2</text>
<text x="209.2" y="63.5">D14</text>
<text x="209.2" y="61">D15</text>
<text x="268.1" y="61">D8</text>
<text x="268.1" y="63.5">D9</text>
<text x="97.5" y="70.6" transform="rotate(-90 97.5 70.6)">1</text>
<text x="147.7" y="66.9">EXP1_2</text>
<text x="149.4" y="69.5">Temp</text>
<text x="155.2" y="66">14</text>
<text x="155.2" y="68.6">15</text>
<text x="155.2" y="71.1">16</text>
<text x="178.1" y="66">24</text>
<text x="178.1" y="68.6">25</text>
<text x="178.1" y="71.1">26</text>
<text x="181.1" y="66.9">SCL</text>
<text x="209" y="71.1">SDA</text>
<text x="209.2" y="66">D20</text>
<text x="209.2" y="68.6">D21</text>
<text x="267.6" y="66">D10</text>
<text x="267.6" y="68.6">D11</text>
<text x="267.6" y="71.1">D12</text>
<text x="66.8" y="72.4">1</text>
<text x="71.9" y="72.4">2</text>
<text x="148.5" y="72">Valve3</text>
<text x="202.5" y="72">SDA</text>
<text x="202.7" y="74.5">SCL</text>
<text x="209.1" y="73.7">SCL</text>
<text x="267.6" y="76.2">D22</text>
<text x="267.6" y="73.7">D13</text>
<text x="167.4" y="78.2" transform="rotate(-90 167.4 78.2)">4</text>
<text x="169.9" y="78.7" transform="rotate(-90 169.9 78.7)">29</text>
<text x="209.7" y="78.7">A0</text>
<text x="209.7" y="81.3">A1</text>
<text x="209.7" y="83.8">A2</text>
<text x="267.6" y="78.7">D23</text>
<text x="267.6" y="81.3">D24</text>
<text x="267.6" y="83.8">D25</text>
<text x="10.4" y="85.9">B</text>
<text x="209.7" y="86.4">A3</text>
<text x="209.7" y="88.9">A4</text>
<text x="267.6" y="86.4">D26</text>
<text x="267.6" y="88.9">D27</text>
<text x="285.4" y="85.9">B</text>
<text x="63.7" y="95.2">3</text>
<text x="209.7" y="91.4">A5</text>
<text x="209.7" y="94">A6</text>
<text x="267.6" y="91.4">D28</text>
<text x="267.6" y="94">D29</text>
<text x="273.8" y="92.3">EXP1_8</text>
<text x="273.8" y="94.9">EXP1_7</text>
<text x="63.7" y="100.3">1</text>
<text x="63.7" y="97.8">2</text>
<text x="209.7" y="96.5">A7</text>
<text x="209.7" y="99.1">A8</text>
<text x="209.7" y="101.6">A9</text>
<text x="267.6" y="96.5">D30</text>
<text x="267.6" y="99.1">D31</text>
<text x="267.6" y="101.6">D32</text>
<text x="273.8" y="97.4">EXP1_6</text>
<text x="273.8" y="99.9">EXP1_5</text>
<text x="41.7" y="102.8" transform="rotate(-90 41.7 102.8)">16</text>
<text x="46.7" y="102.3" transform="rotate(-90 46.7 102.3)">8</text>
<text x="67.5" y="106.7">2</text>
<text x="164" y="106.7">1</text>
<text x="179.2" y="106.7">1</text>
<text x="209.2" y="104.1">A10</text>
<text x="209.2" y="106.7">A11</text>
<text x="267.6" y="104.1">D33</text>
<text x="267.6" y="106.7">D34</text>
<text x="273.8" y="107.6">EXP1_2</text>
<text x="273.8" y="105">EXP1_3</text>
<text x="273.8" y="102.5">EXP1_4</text>
<text x="25.3" y="111.4">Valve1</text>
<text x="32.5" y="110.5">2</text>
<text x="55.4" y="110.5">3</text>
<text x="67.5" y="109.2">1</text>
<text x="109" y="110" transform="rotate(-90 109 110)">3</text>
<text x="138.2" y="111.2" transform="rotate(-90 138.2 111.2)">3</text>
<text x="164" y="109.2">2</text>
<text x="164" y="111.8">3</text>
<text x="167.2" y="112.6">SDA</text>
<text x="179.2" y="109.2">2</text>
<text x="179.2" y="111.8">3</text>
<text x="182.4" y="112.6">SDA</text>
<text x="209.2" y="109.2">A12</text>
<text x="209.2" y="111.8">A13</text>
<text x="267.6" y="109.2">D35</text>
<text x="267.6" y="111.8">D36</text>
<text x="273.8" y="112.6">EXP2_3</text>
<text x="273.8" y="110.1">EXP1_1</text>
<text x="25.3" y="116.5">Valve2</text>
<text x="32.5" y="115.6">7</text>
<text x="55.4" y="115.6">6</text>
<text x="67.5" y="118.1">1</text>
<text x="67.5" y="115.6">2</text>
<text x="115.1" y="115.6">2</text>
<text x="122.7" y="116.5">Temp</text>
<text x="144.3" y="116.8">2</text>
<text x="151.9" y="117.7">Temp2</text>
<text x="164" y="114.3">4</text>
<text x="167.2" y="115.2">SCL</text>
<text x="179.2" y="114.3">4</text>
<text x="182.4" y="115.2">SCL</text>
<text x="208.4" y="119.4">AREF</text>
<text x="209.2" y="114.3">A14</text>
<text x="209.2" y="116.8">A15</text>
<text x="267.6" y="114.3">D37</text>
<text x="267.6" y="116.8">D38</text>
<text x="267.6" y="119.4">D39</text>
<text x="273.8" y="115.2">EXP2_5</text>
<text x="32.1" y="125.7">10</text>
<text x="32.5" y="120.6">1</text>
<text x="54.9" y="125.7">11</text>
<text x="67.5" y="124.5">2</text>
<text x="109" y="122.7" transform="rotate(-90 109 122.7)">1</text>
<text x="138.2" y="123.9" transform="rotate(-90 138.2 123.9)">1</text>
<text x="164" y="124.5">3</text>
<text x="164" y="121.9">4</text>
<text x="167.2" y="125.3">Trig</text>
<text x="179.2" y="121.9">1</text>
<text x="179.2" y="124.5">2</text>
<text x="208.6" y="124.5">RST1</text>
<text x="267.6" y="121.9">D40</text>
<text x="267.6" y="124.5">D41</text>
<text x="273.8" y="120.3">Temp2</text>
<text x="273.8" y="125.3">Valve4</text>
<text x="273.8" y="122.8">Temp</text>
<text x="25.3" y="131.7">Valve4</text>
<text x="25.3" y="126.6">Valve3</text>
<text x="32.1" y="130.8">15</text>
<text x="54.9" y="130.8">14</text>
<text x="67.5" y="127">1</text>
<text x="126.5" y="131.7">SDA</text>
<text x="126.5" y="126.6">SCL</text>
<text x="164" y="129.5">1</text>
<text x="164" y="127">2</text>
<text x="167.2" y="127.9">Echo</text>
<text x="179.2" y="127">3</text>
<text x="179.2" y="129.5">4</text>
<text x="182.4" y="130.4">SCL</text>
<text x="182.4" y="127.9">SDA</text>
<text x="208.7" y="127">IORF</text>
<text x="267.6" y="127">D42</text>
<text x="267.6" y="129.5">D43</text>
<text x="273.8" y="130.4">Valve2</text>
<text x="273.8" y="127.9">Valve3</text>
<text x="10.4" y="135.9">C</text>
<text x="30.5" y="132.4">+5V</text>
<text x="32.5" y="135.9">9</text>
<text x="67.5" y="135.9">1</text>
<text x="67.5" y="133.3">2</text>
<text x="208.4" y="132.1">GND1</text>
<text x="208.4" y="134.6">GND2</text>
<text x="208.4" y="137.2">GND3</text>
<text x="267.6" y="132.1">D44</text>
<text x="267.6" y="134.6">D45</text>
<text x="267.6" y="137.2">D46</text>
<text x="273.8" y="133">Valve1</text>
<text x="285.4" y="135.9">C</text>
<text x="208.4" y="139.7">GND5</text>
<text x="208.4" y="142.2">GND6</text>
<text x="267.6" y="139.7">D47</text>
<text x="267.6" y="142.2">D48</text>
<text x="39.1" y="145.5" transform="rotate(-90 39.1 145.5)">4</text>
<text x="41.7" y="145.5" transform="rotate(-90 41.7 145.5)">5</text>
<text x="46.7" y="146" transform="rotate(-90 46.7 146)">12</text>
<text x="49.3" y="146" transform="rotate(-90 49.3 146)">13</text>
<text x="209.2" y="147.3">5V1</text>
<text x="209.2" y="144.8">3V3</text>
<text x="209.2" y="149.9">5V3</text>
<text x="267.6" y="147.3">D50</text>
<text x="267.6" y="149.9">D51</text>
<text x="267.6" y="144.8">D49</text>
<text x="273.8" y="145.7">CS</text>
<text x="273.8" y="148.2">MISO</text>
<text x="133.7" y="154.9">ADS1115IDGS</text>
<text x="209.2" y="152.4">5V4</text>
<text x="209.3" y="154.9">VIN</text>
<text x="267.6" y="152.4">D52</text>
<text x="267.6" y="154.9">D53</text>
<text x="273.8" y="150.7">MOSI</text>
<text x="273.8" y="153.3">SCK</text>
<text x="111.9" y="161.3">2</text>
<text x="111.9" y="158.7">3</text>
<text x="139.4" y="158.2" transform="rotate(-90 139.4 158.2)">8</text>
<text x="111.9" y="163.8">1</text>
<text x="130.3" y="166.4">4</text>
<text x="148.1" y="163.8">2</text>
<text x="21.9" y="169.8">EXP1_1</text>
<text x="21.9" y="172.3">EXP1_3</text>
<text x="30.6" y="168.9">1</text>
<text x="30.6" y="171.4">3</text>
<text x="30.6" y="174">5</text>
<text x="39.5" y="168.9">2</text>
<text x="39.5" y="171.4">4</text>
<text x="39.5" y="174">6</text>
<text x="42.7" y="172.3">EXP1_4</text>
<text x="42.7" y="169.8">EXP1_2</text>
<text x="53.7" y="172.3">EXP2_3</text>
<text x="62.4" y="168.9">1</text>
<text x="62.4" y="171.4">3</text>
<text x="62.4" y="174">5</text>
<text x="71.3" y="168.9">2</text>
<text x="71.3" y="171.4">4</text>
<text x="71.3" y="174">6</text>
<text x="130.3" y="168.9">5</text>
<text x="130.3" y="171.4">6</text>
<text x="130.3" y="174">7</text>
<text x="147.6" y="168.9">10</text>
<text x="148.1" y="174">1</text>
<text x="148.1" y="171.4">9</text>
<text x="150.6" y="169.8">SCL</text>
<text x="150.6" y="172.3">SDA</text>
<text x="21.9" y="177.4">EXP1_7</text>
<text x="21.9" y="174.9">EXP1_5</text>
<text x="30.6" y="176.5">7</text>
<text x="30.6" y="179.1">9</text>
<text x="39" y="179.1">10</text>
<text x="39.5" y="176.5">8</text>
<text x="42.7" y="174.9">EXP1_6</text>
<text x="42.7" y="177.4">EXP1_8</text>
<text x="53.7" y="174.9">EXP2_5</text>
<text x="62.4" y="176.5">7</text>
<text x="62.4" y="179.1">9</text>
<text x="70.8" y="179.1">10</text>
<text x="71.3" y="176.5">8</text>
<text x="100.5" y="179.1">1</text>
<text x="113.2" y="179.1">1</text>
<text x="139.4" y="178.5" transform="rotate(-90 139.4 178.5)">3</text>
<text x="10.4" y="185.9">D</text>
<text x="100.5" y="181.6">2</text>
<text x="100.5" y="184.1">3</text>
<text x="113.2" y="181.6">2</text>
<text x="113.2" y="184.1">3</text>
<text x="285.4" y="185.9">D</text>
<text x="35" y="199.9">1</text>
<text x="85" y="199.9">2</text>
<text x="135" y="199.9">3</text>
<text x="185" y="199.9">4</text>
<text x="235" y="199.9">5</text>
<text x="285" y="199.9">6</text>
</g>
<g font-size="1.8" fill="#008484">
<text x="57.3" y="17.3">R1</text>
<text x="215.1" y="16.7">J1</text>
<text x="33.2" y="22.1">U1</text>
<text x="57.5" y="19.6">1k</text>
<text x="213.7" y="19">SPI_1</text>
<text x="221" y="19.4">+5V</text>
<text x="19.9" y="24.5">+24V</text>
<text x="24.6" y="28.8">VIN</text>
<text x="28.4" y="24.4">LM2596S-ADJ</text>
<text x="41.6" y="28.8">FB</text>
<text x="60.4" y="26.9">GND</text>
<text x="94.1" y="29.1">U2</text>
<text x="138.1" y="28.3">J2</text>
<text x="168.5" y="24.5">+3V3</text>
<text x="171.5" y="24.5">+5V</text>
<text x="24.6" y="33.9">ON/OFF</text>
<text x="34.9" y="35.3" transform="rotate(-90 34.9 35.3)">GND</text>
<text x="40.2" y="33.9">OUT</text>
<text x="55.3" y="30.1">R2</text>
<text x="55.5" y="32.4">5.1k</text>
<text x="65.4" y="30.2">C1</text>
<text x="65.5" y="32.6">6.2nF 150uH</text>
<text x="72.6" y="30.3">L1</text>
<text x="86.1" y="31.4">NCP1117-5.0_SOT223</text>
<text x="90.4" y="35.2">VI</text>
<text x="97.5" y="35.2">VO</text>
<text x="109.3" y="30.8">+5V</text>
<text x="137.9" y="30.6">UART0</text>
<text x="138.1" y="35.9">J3</text>
<text x="165.7" y="34.7" transform="rotate(-90 165.7 34.7)">VIN</text>
<text x="170.8" y="34.9" transform="rotate(-90 170.8 34.9)">3V3</text>
<text x="173.4" y="34.9" transform="rotate(-90 173.4 34.9)">+5V</text>
<text x="19.8" y="38.3">GND</text>
<text x="70.7" y="40.2">D</text>
<text x="70.8" y="37.9">D1</text>
<text x="80.6" y="37.9">C2</text>
<text x="80.8" y="40.2">100uF</text>
<text x="95.9" y="39.4" transform="rotate(-90 95.9 39.4)">GND</text>
<text x="113.6" y="37.9">C3</text>
<text x="113.7" y="40.2">10uF</text>
<text x="137.9" y="38.2">UART1</text>
<text x="158.5" y="41.5">D1/TX</text>
<text x="158.5" y="39">D0/RX</text>
<text x="170.9" y="39">RESET</text>
<text x="170.9" y="41.5">RESET</text>
<text x="32.5" y="43.4">GND</text>
<text x="66.8" y="47.2">GND</text>
<text x="75.6" y="47.2">GND</text>
<text x="93.4" y="47.2">GND</text>
<text x="108.7" y="47.2">GND</text>
<text x="158.5" y="44.1">D2</text>
<text x="158.5" y="46.6">D3</text>
<text x="215.6" y="46.6">D0_RX0</text>
<text x="257.3" y="46.6">D2_INT0</text>
<text x="30" y="49.9">+24V</text>
<text x="37.7" y="53.7">J4</text>
<text x="158.5" y="49.1">D4</text>
<text x="158.5" y="51.7">D5</text>
<text x="172" y="49.1">AREF</text>
<text x="215.6" y="49.1">D1_TX0</text>
<text x="215.6" y="51.7">D19_RX1</text>
<text x="234.3" y="51.5" transform="rotate(-90 234.3 51.5)">SPI_MISO</text>
<text x="236.9" y="51.5" transform="rotate(-90 236.9 51.5)">SPI_MOSI</text>
<text x="239.4" y="50.7" transform="rotate(-90 239.4 50.7)">SPI_SCK</text>
<text x="241.9" y="49.2" transform="rotate(-90 241.9 49.2)">SPI_5V</text>
<text x="244.5" y="50.9" transform="rotate(-90 244.5 50.9)">SPI_GND</text>
<text x="247" y="52.9" transform="rotate(-90 247 52.9)">SPI_RESET</text>
<text x="257.3" y="49.1">D3_INT1</text>
<text x="262.2" y="51.7">D4</text>
<text x="38" y="56">Power_Input</text>
<text x="96.7" y="58.3">U3</text>
<text x="158.5" y="56.8">D7</text>
<text x="158.5" y="59.3">D8</text>
<text x="158.5" y="54.2">D6</text>
<text x="174.5" y="54.2">A0</text>
<text x="174.5" y="56.8">A1</text>
<text x="174.5" y="59.3">A2</text>
<text x="215.6" y="59.3">D16_TX2</text>
<text x="215.6" y="56.8">D17_RX2</text>
<text x="215.6" y="54.2">D18_TX1</text>
<text x="262.2" y="54.2">D5</text>
<text x="262.2" y="56.8">D6</text>
<text x="262.2" y="59.3">D7</text>
<text x="29.9" y="61.2">GND</text>
<text x="88.6" y="60.6">NCP1117-5.0_SOT223</text>
<text x="93" y="64.4">VI</text>
<text x="100.1" y="64.4">VO</text>
<text x="111.2" y="60">+5VA</text>
<text x="158.5" y="61.8">D9</text>
<text x="158.5" y="64.4">D10</text>
<text x="174.5" y="61.8">A3</text>
<text x="174.5" y="64.4">A4</text>
<text x="215.6" y="64.4">D14_TX3</text>
<text x="215.6" y="61.8">D15_RX3</text>
<text x="262.2" y="61.8">D8</text>
<text x="262.2" y="64.4">D9</text>
<text x="64.8" y="69.9">GND_CONN</text>
<text x="68" y="67.6">GC1</text>
<text x="89.5" y="67.1">C4</text>
<text x="89.7" y="69.4">2.2uF</text>
<text x="98.4" y="68.6" transform="rotate(-90 98.4 68.6)">GND</text>
<text x="116.2" y="67.1">C5</text>
<text x="116.3" y="69.4">2.2uF</text>
<text x="158.5" y="66.9">D11</text>
<text x="158.5" y="69.5">D12</text>
<text x="174.5" y="66.9">A5</text>
<text x="174.5" y="69.5">A6</text>
<text x="215.6" y="66.9">D20_SDA</text>
<text x="215.6" y="69.5">D21_SCL</text>
<text x="261.2" y="66.9">D10</text>
<text x="261.2" y="69.5">D11</text>
<text x="62.9" y="77.7">GND</text>
<text x="72.5" y="77.7">GNDA</text>
<text x="84.5" y="76.4">GND</text>
<text x="95.3" y="76.4">GNDA</text>
<text x="110.6" y="76.4">GNDA</text>
<text x="158.5" y="72">D13</text>
<text x="168.3" y="75.4" transform="rotate(-90 168.3 75.4)">GND</text>
<text x="170.8" y="75.4" transform="rotate(-90 170.8 75.4)">GND</text>
<text x="174.5" y="72">A7</text>
<text x="215.6" y="72">SDA</text>
<text x="215.6" y="74.5">SCL</text>
<text x="261.2" y="72">D12</text>
<text x="261.2" y="77.1">D22</text>
<text x="261.2" y="74.5">D13</text>
<text x="166.5" y="81.9">A1</text>
<text x="215.6" y="79.6">A0</text>
<text x="215.6" y="82.2">A1</text>
<text x="261.2" y="79.6">D23</text>
<text x="261.2" y="82.2">D24</text>
<text x="159.3" y="84.2">Arduino_Nano_v3.x</text>
<text x="165.8" y="84.1">GND</text>
<text x="168.4" y="84.1">GND</text>
<text x="215.6" y="84.7">A2</text>
<text x="215.6" y="87.2">A3</text>
<text x="215.6" y="89.8">A4</text>
<text x="261.2" y="84.7">D25</text>
<text x="261.2" y="87.2">D26</text>
<text x="261.2" y="89.8">D27</text>
<text x="54.3" y="95.7">+24V</text>
<text x="215.6" y="92.3">A5</text>
<text x="215.6" y="94.9">A6</text>
<text x="261.2" y="92.3">D28</text>
<text x="261.2" y="94.9">D29</text>
<text x="40.7" y="96.9">+5VU6</text>
<text x="41.8" y="99">L293D</text>
<text x="55.4" y="100.8">+5V</text>
<text x="68.2" y="96.9">J5</text>
<text x="69.1" y="99.2">24V/5V out</text>
<text x="215.6" y="97.4">A7</text>
<text x="215.6" y="99.9">A8</text>
<text x="261.2" y="97.4">D30</text>
<text x="261.2" y="99.9">D31</text>
<text x="72" y="107">J6</text>
<text x="107.4" y="104.5">+5VA</text>
<text x="118.2" y="104.5">+5V</text>
<text x="136.6" y="105.8">+5VA</text>
<text x="147.4" y="105.8">+5V</text>
<text x="161.7" y="105.3">I2C_2</text>
<text x="163.1" y="103">J7</text>
<text x="169" y="105.8">+5V</text>
<text x="169.7" y="107.4">GND</text>
<text x="176.9" y="105.3">I2C_3</text>
<text x="178.3" y="103">J8</text>
<text x="184.2" y="105.8">+5V</text>
<text x="184.9" y="107.4">GND</text>
<text x="215.6" y="102.5">A9</text>
<text x="215.6" y="105">A10</text>
<text x="215.6" y="107.6">A11</text>
<text x="261.2" y="102.5">D32</text>
<text x="261.2" y="105">D33</text>
<text x="261.2" y="107.6">D34</text>
<text x="35.3" y="111.4">1A</text>
<text x="42.5" y="108.9" transform="rotate(-90 42.5 108.9)">VCC1</text>
<text x="47.6" y="108.9" transform="rotate(-90 47.6 108.9)">VCC2</text>
<text x="51.4" y="111.4">1Y</text>
<text x="72.2" y="109.3">Valve_1</text>
<text x="121.4" y="111.5">R3</text>
<text x="121.5" y="113.8">5.1k</text>
<text x="150.6" y="112.8">R4</text>
<text x="215.6" y="110.1">A12</text>
<text x="215.6" y="112.6">A13</text>
<text x="261.2" y="110.1">D35</text>
<text x="261.2" y="112.6">D36</text>
<text x="30.5" y="117.2">+5V</text>
<text x="35.3" y="116.5">2A</text>
<text x="51.4" y="116.5">2Y</text>
<text x="64.2" y="114.5">GND</text>
<text x="72" y="115.9">J9</text>
<text x="72.2" y="118.2">Valve_2</text>
<text x="95.2" y="117.6">DS18B20</text>
<text x="100.9" y="115.3">U4</text>
<text x="109.9" y="119.9" transform="rotate(-90 109.9 119.9)">GND VDD</text>
<text x="110.6" y="116.5">DQ</text>
<text x="124.4" y="118.9">DS18B20</text>
<text x="130.1" y="116.6">U5</text>
<text x="139.9" y="117.7">DQ</text>
<text x="150.7" y="115.1">5.1k</text>
<text x="161.5" y="119.3">SR-04</text>
<text x="162.5" y="117">J12</text>
<text x="165.2" y="118.5">+5V</text>
<text x="177.8" y="118.3">J10</text>
<text x="215.6" y="115.2">A14</text>
<text x="215.6" y="117.7">A15</text>
<text x="261.2" y="115.2">D37</text>
<text x="261.2" y="117.7">D38</text>
<text x="35.3" y="121.5">EN1,2</text>
<text x="64.2" y="123.4">GND</text>
<text x="72.1" y="124.8">J11</text>
<text x="116.9" y="122.3">+5V</text>
<text x="120.2" y="123.6">5.1k</text>
<text x="120.8" y="121.3">R5</text>
<text x="139.1" y="121.2" transform="rotate(-90 139.1 121.2)">GND VDD</text>
<text x="176.9" y="120.6">I2C_1</text>
<text x="184.2" y="121">+5V</text>
<text x="184.9" y="122.6">GND</text>
<text x="215.6" y="125.3">RESET</text>
<text x="215.6" y="120.3">AREF</text>
<text x="261.2" y="122.8">D40</text>
<text x="261.2" y="125.3">D41</text>
<text x="261.2" y="120.3">D39</text>
<text x="35.3" y="126.6">3A</text>
<text x="35.3" y="131.7">4A</text>
<text x="51.3" y="126.6">3A</text>
<text x="51.4" y="131.7">4Y</text>
<text x="72.2" y="127.1">Valve_3</text>
<text x="106.8" y="128.5">GNDA</text>
<text x="120.2" y="128.7">5.1k</text>
<text x="120.8" y="126.4">R6</text>
<text x="136" y="129.8">GNDA</text>
<text x="215.6" y="127.9">IOREF</text>
<text x="261.2" y="127.9">D42</text>
<text x="261.2" y="130.4">D43</text>
<text x="35.3" y="136.8">EN3,4</text>
<text x="64.2" y="132.3">GND</text>
<text x="72.1" y="133.7">J13</text>
<text x="72.2" y="136">Valve_4</text>
<text x="164.5" y="134.9">GND</text>
<text x="202.6" y="137.4">GND</text>
<text x="215.6" y="133">GND</text>
<text x="215.6" y="135.5">GND</text>
<text x="261.2" y="133">D44</text>
<text x="261.2" y="135.5">D45</text>
<text x="40" y="142.7" transform="rotate(-90 40 142.7)">GND</text>
<text x="42.5" y="142.7" transform="rotate(-90 42.5 142.7)">GND</text>
<text x="47.6" y="142.7" transform="rotate(-90 47.6 142.7)">GND</text>
<text x="50.2" y="142.7" transform="rotate(-90 50.2 142.7)">GND</text>
<text x="64.2" y="141.2">GND</text>
<text x="203.3" y="143.9">+5V</text>
<text x="215.6" y="138">GND</text>
<text x="215.6" y="140.6">GND</text>
<text x="215.6" y="143.1">GND</text>
<text x="261.2" y="138">D46</text>
<text x="261.2" y="140.6">D47</text>
<text x="261.2" y="143.1">D48</text>
<text x="215.6" y="148.2">5V</text>
<text x="215.6" y="145.7">3.3V</text>
<text x="261.2" y="148.2">D50</text>
<text x="261.2" y="145.7">D49</text>
<text x="37.5" y="151.4">GND</text>
<text x="40.1" y="151.4">GND GND</text>
<text x="47.7" y="151.4">GND</text>
<text x="110.5" y="153.8">J14</text>
<text x="137.8" y="152.7">+5VA</text>
<text x="138.6" y="152.5">U7</text>
<text x="215.6" y="150.7">5V</text>
<text x="215.6" y="153.3">5V</text>
<text x="215.6" y="155.8">VIN</text>
<text x="257.8" y="155.8">D53_SS</text>
<text x="261.2" y="150.7">D51</text>
<text x="261.2" y="153.3">D52</text>
<text x="107.7" y="156.2">O2_molex</text>
<text x="33.3" y="166.6">EXP1</text>
<text x="34.1" y="164.3">J15</text>
<text x="65" y="166.6">EXP2</text>
<text x="65.8" y="164.3">J16</text>
<text x="122.6" y="162.3">R7</text>
<text x="122.8" y="164.6">33k</text>
<text x="132.6" y="167.3">AIN0</text>
<text x="136.7" y="164.7">ALERT/RDY</text>
<text x="140.3" y="163.2" transform="rotate(-90 140.3 163.2)">VDD</text>
<text x="111.8" y="171.7">GNDA</text>
<text x="132.6" y="169.8">AIN1</text>
<text x="132.6" y="172.3">AIN2</text>
<text x="143.1" y="172.3">SDA</text>
<text x="143.3" y="169.8">SCL</text>
<text x="95.4" y="177.7">Analog_gnd</text>
<text x="99.1" y="175.4">J17</text>
<text x="109" y="177.7">Analog_in</text>
<text x="111.8" y="175.4">J18</text>
<text x="132.6" y="174.9">AIN3</text>
<text x="140.3" y="176.3" transform="rotate(-90 140.3 176.3)">GND</text>
<text x="141.7" y="174.9">ADDR</text>
<text x="147.4" y="179.3">GNDA</text>
<text x="27.4" y="184.4">GND</text>
<text x="45.6" y="180.4">+5V</text>
<text x="137.2" y="184.4">GNDA</text>
<text x="100.4" y="189.5">GNDA</text>
</g>
<text font-size="1.8" x="81.3" y="34.3">7.5V</text>
</svg>
